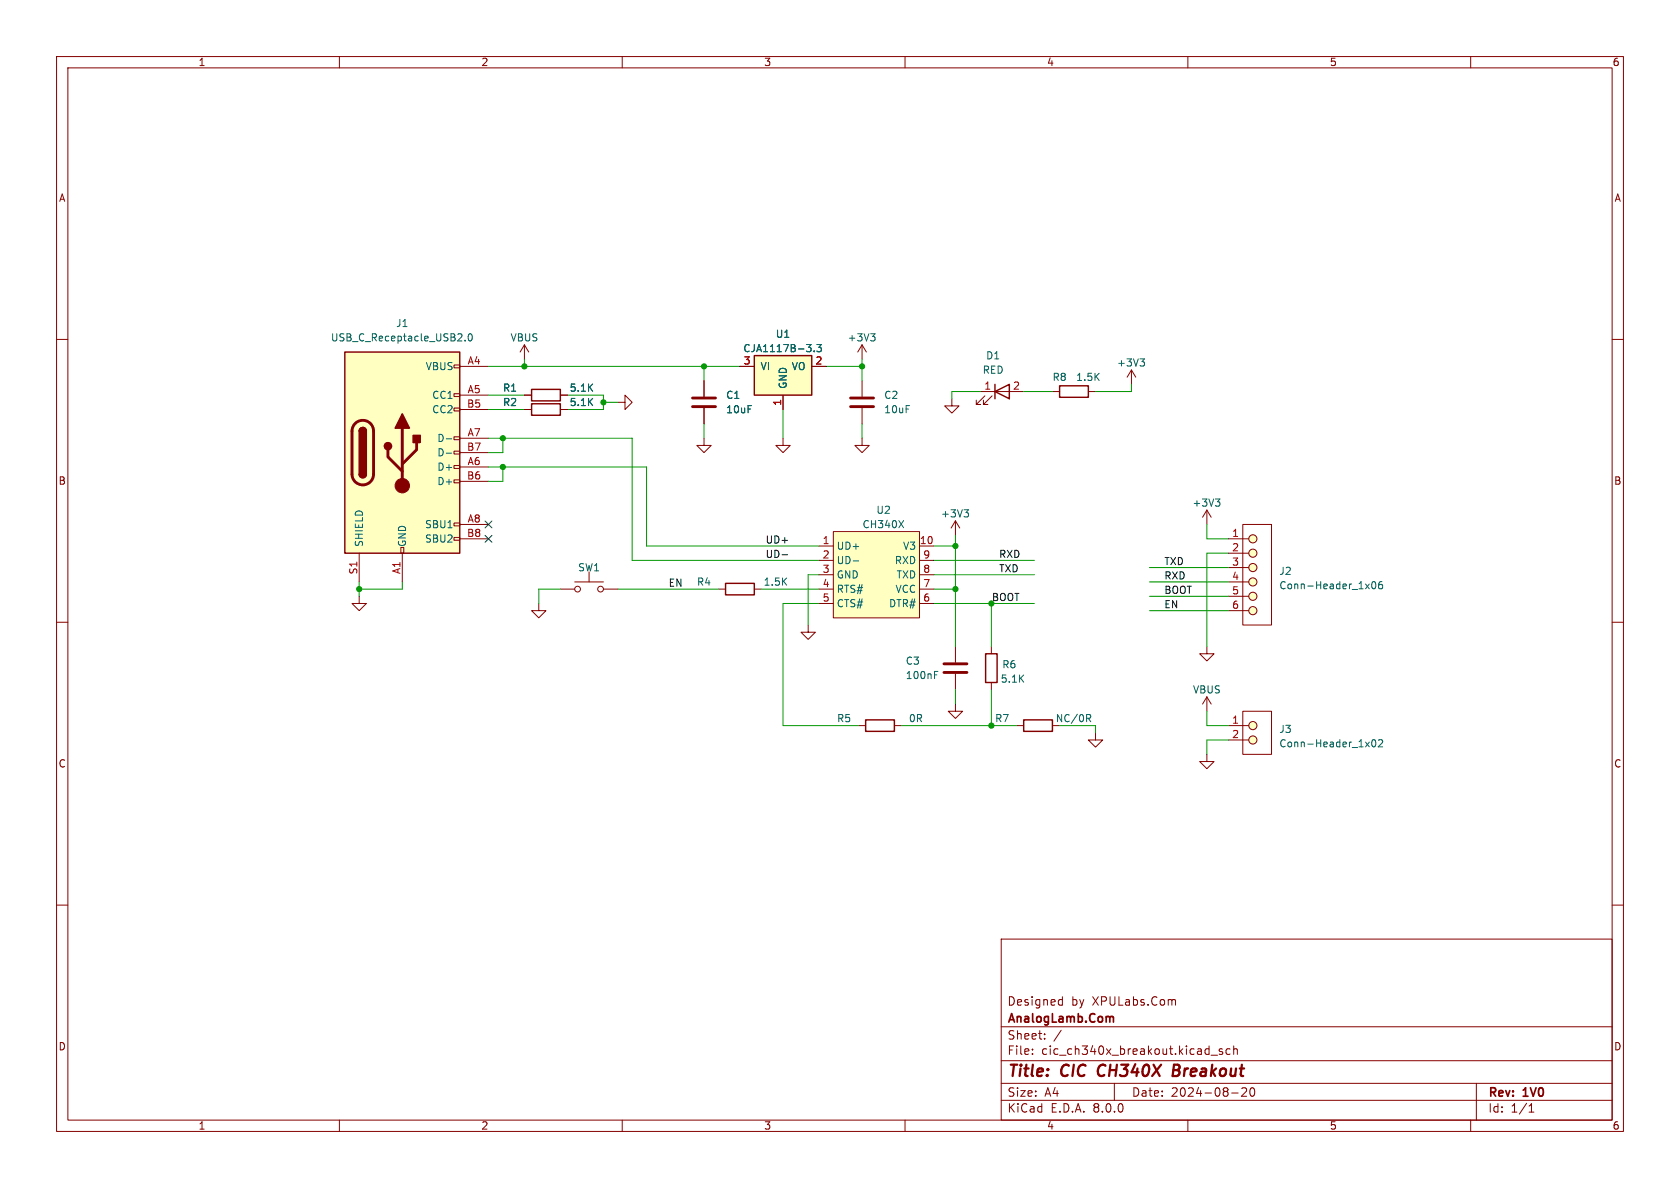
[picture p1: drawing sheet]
<svg xmlns="http://www.w3.org/2000/svg" width="297mm" height="210mm" viewBox="0 0 297 210" stroke-linecap="round" stroke-linejoin="round" font-family="sans-serif">
<g fill="none" stroke="#840000" stroke-width=".18">
<path d="M10 10h277v190h-277zM12 12h273v186h-273zM60 10v2M110 10v2M160 10v2M210 10v2M260 10v2M10 60h2M285 60h2M152.4 77.5v1.2h1.3l-1.3 1.3-1.3-1.3h1.3M152.4 61v2.5M152.4 67.3v2.8"/>
<path d="M152.4 72.1v2.8M152.4 61l-.8 1.2M152.4 61l.8 1.2M168.3 70.5v1.3h1.2l-1.2 1.2-1.3-1.2h1.3M173.4 69.2h7.6M174.1 70l-1.5 1.5h.8h-.8v-.8M175.4 70l-1.5 1.5h.7h-.7v-.8M186.1 69.2h1.2M192.4 69.2h1.3M200 65.4l-.7 1.3M200 65.4v2.5M200 65.4l.8 1.3"/>
<path d="M213.4 90.2v2.5M213.4 90.2l-.8 1.2M213.4 90.2l.7 1.2M217.2 97.8h3.5M217.2 95.3h3.5M219.7 92.7h5.1v17.8h-5.1zM10 110h2M95.2 106.7v1.3h1.3l-1.3 1.2-1.2-1.2h1.2M142.9 110.5v1.3h1.2l-1.2 1.2-1.3-1.2h1.3M168.9 114.3v2.8M168.9 119.1v2.8M175.3 114.3v1.3"/>
<path d="M217.2 108h3.5M217.2 105.4h3.5M217.2 102.9h3.5M217.2 100.3h3.5M285 110h2M151.8 128.3h1.2M158.1 128.3h1.3M168.9 124.5v1.2h1.3l-1.3 1.3-1.3-1.3h1.3M175.3 120.7v1.2M213.4 133.4v1.2h1.2l-1.2 1.3-1.3-1.3h1.3M213.4 123.2l-.8 1.3M213.4 123.2v2.5"/>
<path d="M213.4 123.2l.7 1.3M217.2 128.3h3.5M217.2 130.8h3.5M219.7 125.7h5.1v7.7h-5.1zM10 160h2M285 160h2M177 166h108v32h-108zM187.4 176.7l.4 .1M187.8 176.2v1.5M187.8 177.6l-.4 .1M207.4 176.7l.3 .1 .1 .1v.8M60 198v2"/>
<path d="M110 198v2M160 198v2M177 194.5h108M177 191.5h108M177 187.5h108M177 181.5h108M182.5 186.3v.1M182.5 185.5v.1M184.7 183.6v.1M184.7 182.8v.1M187.6 182.1l-1.3 2M197 191.5v3"/>
<path d="M210 198v2M214.1 186.5h1.1M216.1 185.5l-.4-.1-.2 .2 .1 .2 .5 .2v.3h-.6M217.5 185.5l-.5-.1-.3 .3v.4l.2 .2h.6M217.7 193.2h1.2M218.1 185.5l.2-.1 .4 .1v.9M218.1 184.9v1.5M219.5 192.4l.6-.1 .2 .1 .1 .3-.9 1.1h.9M221.2 192.4l.1-.1a.81 .81 0 0 1 .6 .6 .81 .81 0 0 1-.3 .8l-.1 .1a.81 .81 0 0 1-.6-.6 .81 .81 0 0 1 .3-.8zM260 198v2M261 191.5v6.5M270.3 196.6h.9"/>
<path d="M270.3 195.5l.4-.4v1.5"/>
<circle cx="221.5" cy="95.2" r=".72"/>
<circle cx="221.5" cy="97.8" r=".72"/>
<circle cx="221.5" cy="100.3" r=".72"/>
<circle cx="221.5" cy="102.9" r=".72"/>
<circle cx="221.5" cy="105.4" r=".72"/>
<circle cx="221.5" cy="107.9" r=".72"/>
<circle cx="221.5" cy="130.8" r=".72"/>
<circle cx="221.5" cy="128.3" r=".72"/>
</g>
<path d="M194.4 188.5a1.27 1.27 0 0 0 0 1.6M207.4 189.2h.7M208.1 189.2l.3 .1M208.2 188.2h-.6l-.3 2 1-.1M208.3 189.1l-.2 .1" fill="none" stroke="#840000" stroke-width=".4"/>
<path d="M196.4 179.7l.4 .1v.1v.8" fill="none" stroke="#840000" stroke-width=".3"/>
<path d="M175.9 69.2l2.5-1.3v2.6zM175.9 67.9v2.6M187.3 68.2h5.1v2h-5.1zM174.2 115.6h2.1v5.1h-2.1zM153 127.3h5.1v2h-5.1z" fill="none" stroke="#840000" stroke-width=".25"/>
<g fill="#ffffc2" stroke="#ffffc2" stroke-width=".18">
<circle cx="221.5" cy="130.8" r=".72"/>
<circle cx="221.5" cy="128.3" r=".72"/>
<circle cx="221.5" cy="107.9" r=".72"/>
<circle cx="221.5" cy="105.4" r=".72"/>
<circle cx="221.5" cy="102.9" r=".72"/>
<circle cx="221.5" cy="100.3" r=".72"/>
<circle cx="221.5" cy="97.8" r=".72"/>
<circle cx="221.5" cy="95.2" r=".72"/>
</g>
<g fill="none" stroke="#006464" stroke-width=".18">
<path d="M153.9 59h.8l-.4 .5M154.5 59.5l.2 .2v.3l-.2 .3M201.5 63.4h.8l-.4 .5M202.1 63.9l.2 .3v.3l-.2 .2M214.9 88.2h.8l-.5 .5M215.4 88.7l.3 .2v.3l-.3 .3M165.2 119.3h.4M165.2 118.7h.6M241.4 103.2l.7 .9M242.1 103.2l-.7 .9M242.6 102.9l.2-.1a.68 .68 0 0 1 .4 .6 .68 .68 0 0 1-.4 .7l-.2-.1-.1-.4zM244.3 102.8l-.3 .1a.86 .86 0 0 0 0 1.2l.4-.1v-.5l-.2-.2-.4 .1-.1 .1"/>
<path d="M241.4 131.2l.7 .8M242.1 131.2l-.7 .8M242.6 130.9l.2-.1a.68 .68 0 0 1 .4 .6 .68 .68 0 0 1-.4 .6l-.2-.1-.1-.4zM243.7 130.9l.5-.1 .2 .3-.8 .9h.8"/>
</g>
<path d="M150.4 71.9h4M150.4 70.4h4M166.9 118.9h4M166.9 117.3h4" fill="none" stroke="#840000" stroke-width=".51"/>
<path d="M147.3 94h15.3v15.2h-15.3z" fill="#ffffc2"/>
<g fill="none" stroke="#840000" stroke-width=".18">
<path d="M109.2 71.1h1.3v-1.2l1.3 1.2-1.3 1.3v-1.3M144.8 96.5h2.5M144.8 99.1h2.5M147.3 94h15.3v15.2h-15.3zM162.6 96.5h2.5M162.6 99.1h2.5M168.9 92.1l-.8 1.2M168.9 92.1v2.5M168.9 92.1l.8 1.2M144.8 101.6h2.5M144.8 104.1h2.5M144.8 106.7h2.5"/>
<path d="M162.6 101.6h2.5M162.6 104.1h2.5M162.6 106.7h2.5"/>
</g>
<path d="M150.8 99.2h1M158.9 92l.8 1.3M159.7 92l-.8 1.3M170.4 90.1h.8l-.4 .5M171 90.6l.2 .2v.3l-.2 .3" fill="none" stroke="#006464" stroke-width=".18"/>
<path d="M133.3 62.9h10.2v7h-10.2z" fill="#ffffc2"/>
<path d="M94 68.8h5.1v2.1h-5.1zM94 71.4h5.1v2h-5.1zM133.3 62.9h10.2v7h-10.2zM128.3 103.1h5v2.1h-5zM181 127.3h5.1v2h-5.1z" fill="none" stroke="#840000" stroke-width=".25"/>
<g fill="none" stroke="#840000" stroke-width=".18">
<path d="M92.7 61l-.8 1.2M92.7 61v2.5M92.7 61l.8 1.2M92.7 69.9h1.3M92.7 72.4h1.3M99.1 69.9h1.2M99.1 72.4h1.2M124.5 77.5v1.2h1.2l-1.2 1.3-1.3-1.3h1.3M124.5 67.3v2.8M124.5 72.1v2.8M130.8 64.8h2.5M138.4 77.5v1.2h1.3l-1.3 1.3-1.2-1.3h1.2"/>
<path d="M138.4 69.9v2.5M143.5 64.8h2.5M63.5 105.4v1.3h1.3l-1.3 1.3-1.3-1.3h1.3M99.1 104.1h2.5M101.6 102.9h5.1M104.1 101.1v1.8M106.7 104.1h2.5M127 104.1h1.3M133.3 104.1h1.3M179.7 128.3h1.3M186.1 128.3h1.2"/>
<circle cx="102.1" cy="104.1" r=".51"/>
<circle cx="106.2" cy="104.1" r=".51"/>
</g>
<path d="M142.6 60.9h.8l-.4 .5M143.3 61.5v.6M143.9 62.1v.1M144.4 60.9h.8l-.4 .5 .3 .1v.6l-.1 .1-.6-.1M192.1 126.3h.5l.2 .3-.1 .3-.6 .1M192.4 127l.4 .6" fill="none" stroke="#006464" stroke-width=".18"/>
<path d="M122.4 71.9h4.1M122.4 70.4h4.1" fill="none" stroke="#840000" stroke-width=".51"/>
<path d="M61 62.2h20.3v35.6h-20.3z" fill="#ffffc2"/>
<g fill="none" stroke="#840000" stroke-width=".18">
<path d="M80.3 79.8h1v.5h-1zM80.3 77.2h1v.5h-1zM80.3 72.1h1v.5h-1zM80.3 69.6h1v.5h-1zM80.3 64.5h1v.5h-1zM81.3 64.8h5.1M81.3 69.9h5.1M81.3 77.5h5.1M81.3 72.4h5.1M92.7 69.9h1.3M92.7 72.4h1.3M99.1 69.9h1.2"/>
<path d="M99.1 72.4h1.2M124.5 67.3v2.8M124.5 72.1v2.8M130.8 64.8h2.5M138.4 69.9v2.5M143.5 64.8h2.5M63.5 97.8v5.1M70.9 96.8h.5v1h-.5zM71.1 97.8v5.1M80.3 95h1v.5h-1zM80.3 92.5h1v.5h-1zM80.3 84.8h1v.5h-1z"/>
<path d="M80.3 82.3h1v.5h-1zM81.3 82.6h5.1M81.3 92.7h5.1M81.3 85.1h5.1M81.3 80h5.1M81.3 95.3h5.1M213.4 114.3v1.3h1.2l-1.2 1.2-1.3-1.2h1.3M193.7 129.5v1.3h1.2l-1.2 1.3-1.3-1.3h1.3"/>
</g>
<path d="M61 62.2h20.3v35.6h-20.3zM63.5 76.2a.64 .64 0 0 1 .6-.6 .64 .64 0 0 1 .7 .6M63.5 83.8a.64 .64 0 0 0 .6 .7 .64 .64 0 0 0 .7-.7" fill="none" stroke="#840000" stroke-width=".25"/>
<path d="M62.8 74.9a1.91 1.91 0 0 1 2.1-.5 1.91 1.91 0 0 1 1.1 1.8v7.6a1.91 1.91 0 0 1-1.9 1.9 1.91 1.91 0 0 1-1.9-1.9v-7.7l.2-.7zM68.6 79.5v1.3l2.5 2.5M71.1 75.7v10.2M73.7 78.2v1.3l-2.6 2.5" fill="none" stroke="#840000" stroke-width=".51"/>
<g fill="#840000" stroke="#840000" stroke-width=".25">
<path d="M63.5 83.8h1.3a.64 .64 0 0 1-.7 .7 .64 .64 0 0 1-.6-.7z"/>
<path d="M63.5 76.2h1.3v7.6h-1.3z"/>
<path d="M63.7 75.8a.64 .64 0 0 1 .7-.2 .64 .64 0 0 1 .4 .6h-1.3z"/>
<path d="M71.1 73.2l1.3 2.5h-2.6z"/>
<path d="M73 77h1.3v1.2h-1.3z"/>
<circle cx="68.6" cy="78.9" r=".63"/>
</g>
<circle cx="71.1" cy="85.9" r="1.27" fill="#840000" stroke="#840000" stroke-width=".18"/>
<path d="M82.9 59.1l.2-.1a.68 .68 0 0 1 .4 .6 .68 .68 0 0 1-.4 .7l-.2-.2-.1-.3zM78.9 77.6h1M82.2 60.1v.2M142.6 60.9h.8l-.4 .5M143.3 61.5v.6M143.9 62.1v.1M144.4 60.9h.8l-.4 .5 .3 .1v.6l-.1 .1-.6-.1M78.9 80.1h1" fill="none" stroke="#006464" stroke-width=".18"/>
<path d="M138.3 98.1h.9" fill="none" stroke="#0f0f0f" stroke-width=".18"/>
<g fill="none" stroke="#009600" stroke-width=".18">
<path d="M86.4 77.5h25.4v21.6h33M86.4 64.8h44.4M86.4 72.4h6.3M86.4 69.9h6.3M88.9 77.5v2.5h-2.5M92.7 63.5v1.3M100.3 69.9h6.4v2.5h-6.4M106.7 71.1h2.5M124.5 64.8v2.5M124.5 74.9v2.6M138.4 72.4v5.1M146 64.8h6.4"/>
<path d="M152.4 63.5v3.8M152.4 74.9v2.6M173.4 69.2h-5.1v1.3M181 69.2h5.1M200 67.9v1.3h-6.3M86.4 82.6h27.9v13.9h30.5M88.9 82.6v2.5h-2.5M165.1 99.1h17.8M165.1 96.5h3.8M168.9 94.6v19.7M213.4 92.7v2.6h3.8M217.2 97.8h-3.8v16.5"/>
<path d="M63.5 102.9v2.5M71.1 102.9v1.2h-7.6M99.1 104.1h-3.9v2.6M109.2 104.1h17.8M134.6 104.1h10.2M144.8 106.7h-6.4v21.6h13.4M144.8 101.6h-1.9v8.9M165.1 104.1h3.8M165.1 106.7h17.8M165.1 101.6h17.8M175.3 106.7v7.6M203.2 102.9h14"/>
<path d="M203.2 100.3h14M203.2 105.4h14M203.2 108h14M159.4 128.3h20.3M168.9 121.9v2.6M175.3 121.9v6.4M187.3 128.3h6.4v1.2M213.4 125.7v2.6h3.8M217.2 130.8h-3.8v2.6"/>
</g>
<path d="M85.8 94.6l1.2 1.3M85.8 92.1l1.2 1.2M87 94.6l-1.2 1.3M87 92.1l-1.2 1.2" fill="none" stroke="#000084" stroke-width=".18"/>
<g fill="#009600" stroke="#009600" stroke-width=".18">
<circle cx="63.5" cy="104.1" r=".46"/>
<circle cx="88.9" cy="77.5" r=".46"/>
<circle cx="88.9" cy="82.6" r=".46"/>
<circle cx="168.9" cy="104.1" r=".46"/>
<circle cx="168.9" cy="96.5" r=".46"/>
<circle cx="152.4" cy="64.8" r=".46"/>
<circle cx="175.3" cy="106.7" r=".46"/>
<circle cx="175.3" cy="128.3" r=".46"/>
<circle cx="124.5" cy="64.8" r=".46"/>
<circle cx="106.7" cy="71.1" r=".46"/>
<circle cx="92.7" cy="64.8" r=".46"/>
</g>
<g font-size="2.8" fill="#840000">
<text x="178" y="190.9">Title:</text>
<text x="187.7" y="190.9">CIC</text>
<text x="194.9" y="190.9">CH340X</text>
<text x="209" y="190.9">Breakout</text>
</g>
<g font-size="2.1" fill="#840000">
<text x="178" y="178">Designed</text>
<text x="189.4" y="178">by</text>
<text x="193.2" y="178">XPULabs.Com</text>
<text x="178" y="184">Sheet:</text>
<text x="178" y="181.2">AnalogLamb.Com</text>
<text x="178" y="186.7">File:</text>
<text x="184.1" y="186.7">cic_ch340x_breakout.kicad_sch</text>
<text x="178" y="196.9">KiCad</text>
<text x="178" y="194.1">Size:</text>
<text x="184.7" y="194.1">A4</text>
<text x="185.7" y="196.9">E.D.A.</text>
<text x="193.3" y="196.9">8.0.0</text>
<text x="200" y="194.1">Date:</text>
<text x="207" y="194.1">2024-08-20</text>
<text x="263" y="194.3">Rev:</text>
<text x="263" y="196.9">Id:</text>
<text x="267.1" y="196.9">1/1</text>
<text x="269.4" y="194.3">1V0</text>
</g>
<g font-size="1.8" fill="#840000">
<text x="35" y="11.9">1</text>
<text x="85" y="11.9">2</text>
<text x="135" y="11.9">3</text>
<text x="185" y="11.9">4</text>
<text x="235" y="11.9">5</text>
<text x="285" y="11.9">6</text>
<text x="10.3" y="35.9">A</text>
<text x="285.3" y="35.9">A</text>
<text x="10.3" y="85.9">B</text>
<text x="285.3" y="85.9">B</text>
<text x="10.3" y="135.9">C</text>
<text x="285.3" y="135.9">C</text>
<text x="10.3" y="185.9">D</text>
<text x="285.3" y="185.9">D</text>
<text x="35" y="199.9">1</text>
<text x="85" y="199.9">2</text>
<text x="135" y="199.9">3</text>
<text x="185" y="199.9">4</text>
<text x="235" y="199.9">5</text>
<text x="285" y="199.9">6</text>
</g>
<g font-size="1.8" fill="#006464">
<text x="69.9" y="58">J1</text>
<text x="137.1" y="59.9">U1</text>
<text x="58.4" y="60.6">USB_C_Receptacle_USB2.0</text>
<text x="75.2" y="65.6">VBUS</text>
<text x="90.2" y="60.6">VBUS</text>
<text x="131.3" y="62.5">CJA1117B-3.3</text>
<text x="134.4" y="65.6">VI</text>
<text x="139.9" y="65.6">VO</text>
<text x="149.8" y="60.6">+3V3</text>
<text x="174.2" y="63.7">D1</text>
<text x="197.4" y="65">+3V3</text>
<text x="76.3" y="70.7">CC1</text>
<text x="88.8" y="69.4">R1</text>
<text x="88.8" y="72">R2</text>
<text x="100.6" y="69.4">5.1K</text>
<text x="100.6" y="72">5.1K</text>
<text x="128.3" y="70.7">C1</text>
<text x="139.3" y="68.8" transform="rotate(-90 139.3 68.8)">GND</text>
<text x="156.2" y="70.7">C2</text>
<text x="173.6" y="66.3">RED</text>
<text x="186" y="67.5">R8</text>
<text x="190.2" y="67.5">1.5K</text>
<text x="76.3" y="73.3">CC2</text>
<text x="128.3" y="73.3">10uF</text>
<text x="156.2" y="73.3">10uF</text>
<text x="77.2" y="83.4">D+</text>
<text x="77.2" y="78.3">D-</text>
<text x="77.2" y="80.9">D-</text>
<text x="77.2" y="86">D+</text>
<text x="210.7" y="89.8">+3V3</text>
<text x="75" y="93.6">SBU1</text>
<text x="152.4" y="93.6">CH340X</text>
<text x="154.8" y="91">U2</text>
<text x="166.3" y="91.7">+3V3</text>
<text x="64.4" y="96.8" transform="rotate(-90 64.4 96.8)">SHIELD</text>
<text x="72" y="96.8" transform="rotate(-90 72 96.8)">GND</text>
<text x="75" y="96.1">SBU2</text>
<text x="102.1" y="101.2">SW1</text>
<text x="147.8" y="97.4">UD+</text>
<text x="147.8" y="99.9">UD-</text>
<text x="158.1" y="99.9">RXD</text>
<text x="159.6" y="97.4">V3</text>
<text x="226.1" y="101.8">J2</text>
<text x="123.1" y="103.7">R4</text>
<text x="134.9" y="103.7">1.5K</text>
<text x="147.8" y="102.5">GND</text>
<text x="147.8" y="105">RTS#</text>
<text x="147.8" y="107.5">CTS#</text>
<text x="157.1" y="107.5">DTR#</text>
<text x="158.2" y="105">VCC</text>
<text x="158.4" y="102.5">TXD</text>
<text x="226.1" y="104.4">Conn-Header_1x06</text>
<text x="160" y="117.7">C3</text>
<text x="177.1" y="118.3">R6</text>
<text x="160" y="120.2">100nF</text>
<text x="176.8" y="120.9">5.1K</text>
<text x="210.8" y="122.8">VBUS</text>
<text x="147.9" y="127.9">R5</text>
<text x="160.6" y="127.9">0R</text>
<text x="175.8" y="127.9">R7</text>
<text x="186.6" y="127.9">NC/0R</text>
<text x="226.1" y="129.8">J3</text>
<text x="226.1" y="132.3">Conn-Header_1x02</text>
</g>
<g font-size="1.8" fill="#a90000">
<text x="82.6" y="64.5">A4</text>
<text x="131.4" y="64.5">3</text>
<text x="144.1" y="64.5">2</text>
<text x="82.6" y="69.6">A5</text>
<text x="138.2" y="71.8" transform="rotate(-90 138.2 71.8)">1</text>
<text x="173.9" y="69">1</text>
<text x="179" y="69">2</text>
<text x="82.5" y="72.1">B5</text>
<text x="82.6" y="77.2">A7</text>
<text x="82.5" y="79.8">B7</text>
<text x="82.6" y="82.3">A6</text>
<text x="82.5" y="84.8">B6</text>
<text x="82.5" y="95">B8</text>
<text x="82.6" y="92.5">A8</text>
<text x="217.7" y="95">1</text>
<text x="63.2" y="101.6" transform="rotate(-90 63.2 101.6)">S1</text>
<text x="70.9" y="101.6" transform="rotate(-90 70.9 101.6)">A1</text>
<text x="145.3" y="96.3">1</text>
<text x="145.3" y="98.8">2</text>
<text x="145.3" y="101.3">3</text>
<text x="162.5" y="96.3">10</text>
<text x="163.1" y="101.3">8</text>
<text x="163.1" y="98.8">9</text>
<text x="217.7" y="97.5">2</text>
<text x="217.7" y="100.1">3</text>
<text x="145.3" y="103.9">4</text>
<text x="145.3" y="106.4">5</text>
<text x="163.1" y="106.4">6</text>
<text x="163.1" y="103.9">7</text>
<text x="217.7" y="102.6">4</text>
<text x="217.7" y="105.2">5</text>
<text x="217.7" y="107.7">6</text>
<text x="217.7" y="128">1</text>
<text x="217.7" y="130.6">2</text>
</g>
<g font-size="1.8" fill="#0f0f0f">
<text x="135.3" y="98.7">UD-</text>
<text x="135.3" y="96.2">UD+</text>
<text x="176.5" y="101.3">TXD</text>
<text x="176.5" y="98.7">RXD</text>
<text x="205.7" y="100">TXD</text>
<text x="118.1" y="103.8">EN</text>
<text x="175.3" y="106.3">BOOT</text>
<text x="205.7" y="105.1">BOOT</text>
<text x="205.7" y="102.5">RXD</text>
<text x="205.7" y="107.6">EN</text>
</g>
</svg>
